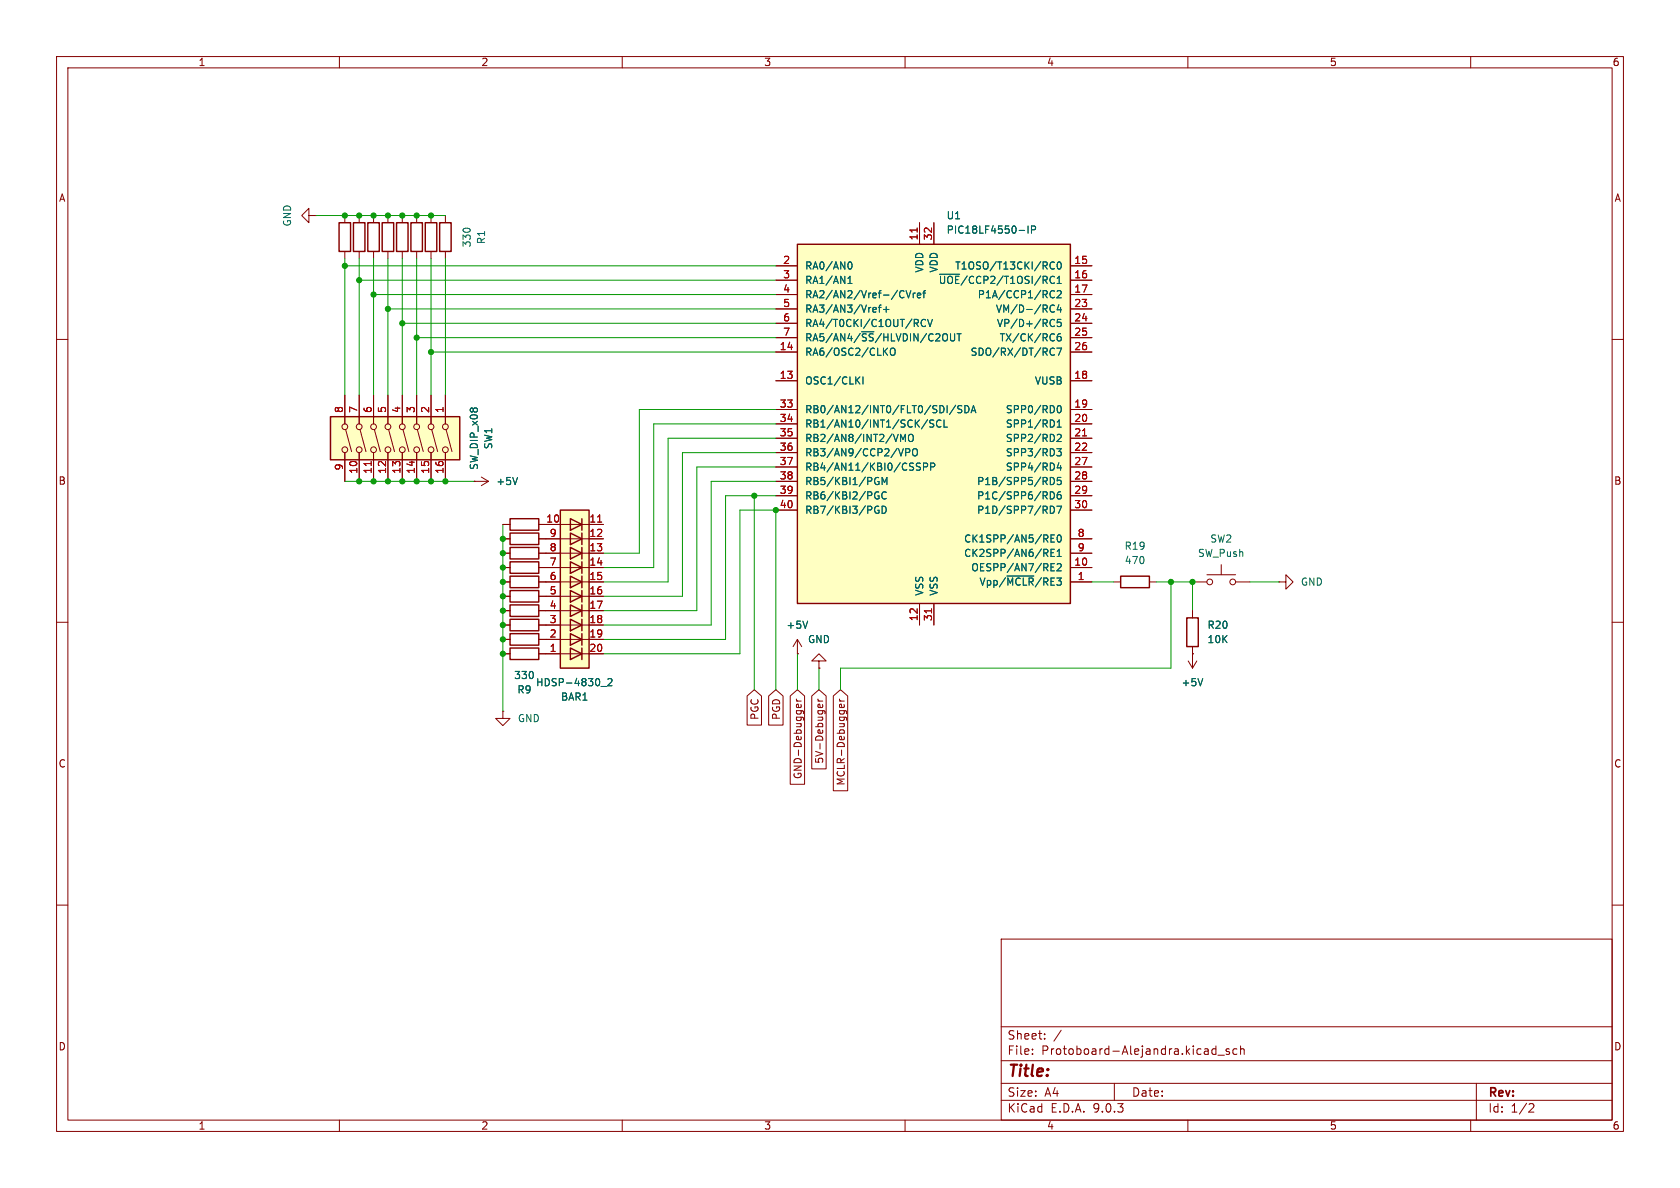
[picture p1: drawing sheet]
<svg xmlns="http://www.w3.org/2000/svg" width="297mm" height="210mm" viewBox="0 0 297 210" stroke-linecap="round" stroke-linejoin="round" font-family="sans-serif">
<g fill="none" stroke="#840000" stroke-width=".18">
<path d="M10 10h277v190h-277zM12 12h273v186h-273zM60 10v2M110 10v2M160 10v2M210 10v2M260 10v2M10 60h2M285 60h2M10 110h2M88.9 115.6h1.3M95.2 115.6h1.3"/>
<path d="M226.1 102.9h1.2v-1.3l1.3 1.3-1.3 1.2v-1.2M226.1 102.9h.1M285 110h2M88.9 125.7v1.3h-1.3l1.3 1.3 1.3-1.3h-1.3M88.9 125.7h.1M10 160h2M177 166h108v32h-108zM285 160h2M60 198v2M110 198v2M160 198v2M177 194.5h108"/>
<path d="M177 191.5h108M177 187.5h108M177 181.5h108M182.5 186.3v.1M182.5 185.5v.1M184.7 183.6v.1M184.7 182.8v.1M187.6 182.1l-1.3 2M197 191.5v3M210 198v2M214.4 186.3h.6M214.4 185.5h.6"/>
<path d="M215 184.9v1.5M215.3 186.5h1.2M217.3 185.5l-.3-.1-.3 .2 .1 .2 .5 .2v.3h-.6M218.7 185.5l-.5-.1-.2 .3v.4l.1 .2h.6M219.3 185.5l.2-.1 .4 .1 .1 .9M219.3 184.9v1.5M260 198v2M261 191.5v6.5M270.5 195.1l.5 .1 .2 .3-1 1.1h1"/>
</g>
<path d="M90.2 114.6h5v2h-5z" fill="none" stroke="#840000" stroke-width=".25"/>
<path d="M58.4 73.7h22.9v7.6h-22.9z" fill="#ffffc2"/>
<g fill="none" stroke="#840000" stroke-width=".18">
<path d="M61 69.9v5M61.1 75.9l1.1 3.9M63.5 69.9v5M63.7 75.9l1 3.9M66 69.9v5M66.2 75.9l1 3.9M68.6 69.9v5M68.7 75.9l1 3.9M71.1 69.9v5M71.2 75.9l1.1 3.9M73.7 69.9v5M73.8 75.9l1 3.9"/>
<path d="M76.2 69.9v5M76.3 75.9l1.1 3.9M78.7 69.9v5M78.9 75.9l1 3.9M61 80v5.1M63.5 80v5.1M66 80v5.1M68.6 80v5.1M71.1 80v5.1M73.7 80v5.1M76.2 80v5.1M78.7 80v5.1"/>
<circle cx="61" cy="75.4" r=".51"/>
<circle cx="61" cy="79.5" r=".51"/>
<circle cx="63.5" cy="75.4" r=".51"/>
<circle cx="63.5" cy="79.5" r=".51"/>
<circle cx="66" cy="75.4" r=".51"/>
<circle cx="66" cy="79.5" r=".51"/>
<circle cx="68.6" cy="75.4" r=".51"/>
<circle cx="68.6" cy="79.5" r=".51"/>
<circle cx="71.1" cy="75.4" r=".51"/>
<circle cx="71.1" cy="79.5" r=".51"/>
<circle cx="73.7" cy="75.4" r=".51"/>
<circle cx="73.7" cy="79.5" r=".51"/>
<circle cx="76.2" cy="79.5" r=".51"/>
<circle cx="76.2" cy="75.4" r=".51"/>
<circle cx="78.7" cy="75.4" r=".51"/>
<circle cx="78.7" cy="79.5" r=".51"/>
</g>
<path d="M58.4 73.7h22.9v7.6h-22.9z" fill="none" stroke="#840000" stroke-width=".25"/>
<path d="M65.6 81.6v.7" fill="none" stroke="#a90000" stroke-width=".18"/>
<path d="M99.1 90.2h5v27.9h-5z" fill="#ffffc2"/>
<g fill="none" stroke="#840000" stroke-width=".25">
<path d="M90.2 94.2h5v2.1h-5zM90.2 99.3h5v2h-5zM99.1 90.2h5v27.9h-5zM100.8 99.3l2.1 1-2.1 1zM100.8 96.8l2.1 1-2.1 1zM100.8 94.2l2.1 1.1-2.1 1zM100.8 91.7l2.1 1-2.1 1zM102.9 91.7v2M102.9 94.2v2.1M102.9 96.8v2M102.9 99.3v2M90.2 112h5v2h-5z"/>
<path d="M90.2 106.9h5v2.1h-5zM90.2 109.5h5v2h-5zM90.2 101.9h5v2h-5zM90.2 104.4h5v2h-5zM100.8 114.6l2.1 1-2.1 1zM100.8 112l2.1 1-2.1 1zM100.8 109.5l2.1 1-2.1 1zM100.8 106.9l2.1 1.1-2.1 1zM100.8 104.4l2.1 1-2.1 1zM100.8 101.9l2.1 1-2.1 1zM102.9 101.9v2M102.9 104.4v2"/>
<path d="M102.9 106.9v2.1M102.9 109.5v2M102.9 112v2M102.9 114.6v2M209.8 109.2h2v5.1h-2z"/>
</g>
<g fill="none" stroke="#840000" stroke-width=".18">
<path d="M83.8 85.1h.1M83.8 85.1h2.6M85.1 84.3l1.3 .8M86.4 85.1l-1.3 .8M88.9 95.3h1.3M95.2 95.3h11.5M96.5 97.8h10.2M96.5 92.7h10.2M215.9 99.8v1.8M88.9 113h1.3M88.9 110.5h1.3M88.9 105.4h1.3"/>
<path d="M88.9 100.3h1.3M88.9 108h1.3M88.9 102.9h1.3M95.2 113h11.5M95.2 110.5h11.5M95.2 105.4h11.5M95.2 100.3h11.5M95.2 108h11.5M95.2 102.9h11.5M96.5 115.6h10.2M144.8 116.8h1.2l-1.2-1.2-1.3 1.2h1.3v1.3M144.8 118.1h.1"/>
<path d="M210.1 116.8l.7 1.3M210.8 115.6h.1M210.8 102.9h2.6M210.8 108v1.2M210.8 114.3v3.8M211.6 116.8l-.8 1.3M213.4 101.6h5M218.4 102.9h2.6"/>
<circle cx="213.9" cy="102.9" r=".51"/>
<circle cx="217.9" cy="102.9" r=".51"/>
</g>
<path d="M105.7 92.3h.7" fill="none" stroke="#a90000" stroke-width=".18"/>
<path d="M91.5 84.4l-.4 1.3M212.6 120l-.4 1.2M106.3 121.4h.9M107.5 120.1l.4-.1 .3 .3-.8 .9h.8" fill="none" stroke="#006464" stroke-width=".18"/>
<path d="M141 43.2h48.2v63.5h-48.2z" fill="#ffffc2"/>
<path d="M59.9 39.4h2.1v5.1h-2.1zM62.5 39.4h2v5.1h-2zM65 39.4h2.1v5.1h-2.1zM67.6 39.4h2v5.1h-2zM70.1 39.4h2v5.1h-2zM72.6 39.4h2.1v5.1h-2.1zM75.2 39.4h2v5.1h-2zM77.7 39.4h2.1v5.1h-2.1zM141 43.2h48.2v63.5h-48.2zM90.2 91.7h5v2h-5zM90.2 96.8h5v2h-5zM198.1 101.9h5.1v2h-5.1z" fill="none" stroke="#840000" stroke-width=".25"/>
<g fill="none" stroke="#840000" stroke-width=".18">
<path d="M54.6 38.1v-1.3l-1.3 1.3 1.3 1.3v-1.3h1.3M55.9 38.1h.1M61 38.1v1.3M63.5 38.1v1.3M66 38.1v1.3M68.6 38.1v1.3M71.1 38.1v1.3M73.7 38.1v1.3M76.2 38.1v1.3M78.7 38.1v1.3M162.6 39.4v3.8M165.1 39.4v3.8"/>
<path d="M61 44.5v1.2M63.5 44.5v1.2M66 44.5v1.2M68.6 44.5v1.2M71.1 44.5v1.2M73.7 44.5v1.2M76.2 44.5v1.2M78.7 44.5v1.2M137.2 47h3.8M137.2 49.5h3.8M137.2 52.1h3.8M137.2 54.6h3.8"/>
<path d="M137.2 57.2h3.8M137.2 59.7h3.8M189.2 47h3.8M189.2 49.5h3.8M189.2 52.1h3.8M189.2 54.6h3.8M189.2 57.2h3.8M189.2 59.7h3.8M61 69.9v5M63.5 69.9v5M66 69.9v5M68.6 69.9v5"/>
<path d="M71.1 69.9v5M73.7 69.9v5M76.2 69.9v5M78.7 69.9v5M137.2 62.2h3.8M137.2 67.3h3.8M137.2 72.4h3.8M137.2 74.9h3.8M137.2 77.5h3.8M189.2 62.2h3.8M189.2 67.3h3.8M189.2 72.4h3.8"/>
<path d="M189.2 74.9h3.8M189.2 77.5h3.8M61 80v5.1M63.5 80v5.1M66 80v5.1M68.6 80v5.1M71.1 80v5.1M73.7 80v5.1M76.2 80v5.1M78.7 80v5.1M83.8 85.1h.1M88.9 95.3h1.3"/>
<path d="M88.9 97.8h1.3M88.9 92.7h1.3M95.2 95.3h3.9M95.2 97.8h3.9M95.2 92.7h3.9M104.1 95.3h2.6M104.1 97.8h2.6M104.1 92.7h2.6M137.2 80h3.8M137.2 82.6h3.8M137.2 85.1h3.8M137.2 87.6h3.8"/>
<path d="M137.2 90.2h3.8M189.2 80h3.8M189.2 82.6h3.8M189.2 85.1h3.8M189.2 87.6h3.8M189.2 90.2h3.8M189.2 95.3h3.8M189.2 97.8h3.8M88.9 100.3h1.3M88.9 102.9h1.3M88.9 105.4h1.3M88.9 110.5h1.3"/>
<path d="M88.9 108h1.3M88.9 113h1.3M88.9 115.6h1.3M95.2 100.3h3.9M95.2 102.9h3.9M95.2 105.4h3.9M95.2 110.5h3.9M95.2 108h3.9M95.2 113h3.9M95.2 115.6h3.9M104.1 100.3h2.6M104.1 102.9h2.6"/>
<path d="M104.1 105.4h2.6M104.1 110.5h2.6M104.1 108h2.6M104.1 113h2.6M104.1 115.6h2.6M141 115.6h.1M141 113l-.8 1.3M141 113l.7 1.3M141 113v2.6M144.8 118.1h.1M162.6 106.7v3.8M165.1 106.7v3.8"/>
<path d="M189.2 100.3h3.8M189.2 102.9h3.8M196.8 102.9h1.3M203.2 102.9h1.3M210.8 115.6h.1M210.8 108v1.2M210.8 114.3v1.3M132.1 123l1.2-1.1 1.3 1.1v5.2h-2.5zM135.9 123l1.3-1.1 1.2 1.1v5.2h-2.5zM139.7 123l1.3-1.1 1.2 1.1v15.6h-2.5zM140.8 123.6l.2 .3M140.8 123.9h.8"/>
<path d="M140.9 125l-.1-.3 .3-.2 .1 .6M141.6 124.5v.5M143.5 123l1.3-1.1 1.3 1.1v12.9h-2.6zM144.6 123.9h.9M144.6 123.6l.2 .3M144.7 125l-.1-.3 .3-.2 .1 .6M145.4 124.5v.5M147.3 123l1.3-1.1 1.3 1.1v16.8h-2.6zM148.4 123.9h.9M148.4 123.6l.3 .3M148.5 125l-.1-.3 .3-.2 .1 .6M149.2 124.5v.5"/>
</g>
<g fill="none" stroke="#006464" stroke-width=".18">
<path d="M181.7 39.9v1.3M149.9 50.1h.7M149.9 49.2l.4-.4v1.3M150.1 46.4l.1-.1a.68 .68 0 0 1 .4 .6 .68 .68 0 0 1-.4 .7l-.1-.1M155.3 54.3h.5M155.8 53.9l-.3 .2v1.1M156.2 54.7h1M156.7 54.2v1M159.5 51.4l.3 .1M159.8 52.5l-.3 .1M160.2 51.4l.4 1.2 .4-1.2M161.5 51.8v.8"/>
<path d="M161.8 51.8l-.3 .2M162.2 52.2l.6-.1-.1-.2-.3-.1-.2 .2v.6h.5M163.1 51.8h.5M163.6 56.6a.6 .6 0 0 0-.8 .4 .6 .6 0 0 0 .6 .7l.2-.1M163.6 51.4l-.3 .2v1M164 56.5l.4 1.2 .4-1.2M166.1 48.5h3.6M168.8 59l-.1 1.1M169.2 59h.7M169.6 59v1.3M180.2 40.7h.9M182.4 40.6h.6l.1-.2-.1-.3-.6-.2v1.3"/>
<path d="M185.7 47.4l.3 .2 .4-.2M185.9 51.4h.3l.2 .1M185.9 56.5h.3l.2 .1M186.4 46.4l-.4-.1-.3 .2M186.4 52.5l-.2 .1h-.3M186.4 54a.6 .6 0 0 0-.8 .5 .6 .6 0 0 0 .6 .7l.2-.1M186.4 57.6l-.2 .1h-.3M186.9 50.1h.7M186.9 51.5l.5-.1 .2 .3-.8 .9h.8M187 46.4l.2-.1a.68 .68 0 0 1 .4 .6 .68 .68 0 0 1-.4 .7l-.2-.2-.1-.3zM187 49.1l.3-.3v1.3M187.2 53.9l-.3 .9h.8"/>
<path d="M187.5 59l-.4 .1a.86 .86 0 0 0 0 1.2l.5-.2v-.4l-.2-.2h-.4l-.1 .2M187.5 54.3v.9M187.6 56.5h-.6l-.1 .6 .2-.2 .4 .1 .1 .2v.4l-.2 .1-.5-.1M151.5 67.2l.5 .7M152 66.6l-.7 .7M152.6 66.6v1.3M156.4 62.1l.5 .7M156.9 61.5l-.7 .8M157.5 61.7l.2-.2a.43 .43 0 0 1 .5 .5v.4a.42 .42 0 0 1-.4 .4 .42 .42 0 0 1-.4-.4zM159.2 78v-1.2l.4 .9 .5-.9v1.2M159.7 79.3l-.4 1.3M160.1 80l.6-.1 .1-.2v-.3l-.7-.1v1.3"/>
<path d="M160.7 77l.2-.2a.43 .43 0 0 1 .6 .4v.4a.42 .42 0 0 1-.5 .5 .42 .42 0 0 1-.4-.5zM161.4 79.5l.2-.2a.43 .43 0 0 1 .6 .4v.5a.42 .42 0 0 1-.4 .4 .42 .42 0 0 1-.5-.4zM164 74.2l-1.1 1.6M165.1 74.3l-.5-.1-.2 .2v.3l.6 .3 .1 .3-.3 .2-.4-.1M166.3 74.4a.6 .6 0 0 0-.8 .4 .6 .6 0 0 0 .6 .7l.2-.1M166.9 74.2v1.3h.6M168.9 71.6l-1 1.7M170 71.8l-.4-.1-.2 .1v.4l.5 .2 .1 .3-.2 .3-.5-.1M170.6 71.7a.64 .64 0 0 1 .7 .6 .64 .64 0 0 1-.7 .7zM171.7 73l.4-1.3 .4 1.3M171.8 72.6h.6M185.7 62.5l.3 .3 .4-.1"/>
<path d="M186.4 61.7l-.4-.2-.3 .3M186.8 61.5h.9l-.6 1.3M186.8 79.3h.8l-.4 .5 .4 .1v.6l-.2 .1-.6-.1M186.9 75.5h.7M186.9 76.9l.5-.1 .2 .3-.8 .9h.8M186.9 74.6l.4-.4v1.3M187 71.8l.2-.1a.68 .68 0 0 1 .4 .6 .68 .68 0 0 1-.4 .7l-.2-.2-.1-.3zM91.5 84.4l-.4 1.3M154.9 84.5h.4M154.9 87h.4M154.9 89.5h.4M155.2 85.1h.2v.4l-.2 .2-.3-.1"/>
<path d="M155.2 87.7h.2v.4l-.2 .1-.3-.1M155.2 90.2h.2v.4l-.2 .1h-.3M155.9 89.5a.64 .64 0 0 1 .8 .6 .64 .64 0 0 1-.8 .6zM155.9 85.7v-1.3l.5 .9 .4-.9v1.3M156.7 87.1a.6 .6 0 0 0-.9 .4 .6 .6 0 0 0 .6 .7l.3-.1M162.7 81.9h-.5l-.1 .1v.3l.5 .3 .1 .3-.2 .2h-.5M163.3 82.5h.6l.1-.2-.1-.3-.6-.1v1.2M164.5 82.5h.6l.2-.2-.1-.3-.7-.1v1.2M185.7 84.4a.64 .64 0 0 1 .7 .6 .64 .64 0 0 1-.7 .7zM185.7 86.9a.64 .64 0 0 1 .7 .7 .64 .64 0 0 1-.7 .6zM185.7 89.5a.64 .64 0 0 1 .7 .6 .64 .64 0 0 1-.7 .6M185.8 95.2h.4"/>
<path d="M185.8 97.7h.4M185.8 99.6h.6M186.4 94.6h-.6v1.2h.6M186.4 97.1h-.6v1.3h.6M186.8 89.5h.9l-.6 1.2M186.9 99.8l.5-.2 .2 .4-.8 .9h.8M186.9 97.5l.4-.4v1.3M186.9 98.4h.7M187 94.7l.2-.1a.68 .68 0 0 1 .4 .6 .68 .68 0 0 1-.4 .6l-.2-.1-.1-.4zM187.2 81.8l-.3 .9h.8M187.5 86.9l-.4 .1a.86 .86 0 0 0 0 1.2l.5-.1v-.4l-.2-.3-.4 .1-.1 .2M187.5 82.3v.8"/>
<path d="M187.6 84.4h-.6l-.1 .6 .2-.1h.4l.1 .2v.4l-.2 .2-.5-.2M142.8 109.8l-.4 1.3M178 101.8h4.8M185.8 100.2h.4M185.8 100.9h.6M212.6 120l-.4 1.2M106.3 121.4h.9M107.5 120.1l.4-.1 .3 .3-.8 .9h.8"/>
</g>
<path d="M162.1 40.3v.7M191.4 77.1h.7M65.6 81.6v.7M105.7 92.3h.7M164.7 107.6v.7" fill="none" stroke="#a90000" stroke-width=".18"/>
<g fill="none" stroke="#009600" stroke-width=".18">
<path d="M55.9 38.1h22.8M61 45.7v24.2M61 47h76.2M63.5 45.7v24.2M63.5 49.5h73.7M66 45.7v24.2M66 52.1h71.2M68.6 45.7v24.2M68.6 54.6h68.6M71.1 45.7v24.2M71.1 57.2h66.1M73.7 45.7v24.2"/>
<path d="M73.7 59.7h63.5M76.2 45.7v24.2M78.7 45.7v24.2M76.2 62.2h61M137.2 74.9h-21.6v25.4h-8.9M137.2 72.4h-24.2v25.4h-6.3M137.2 77.5h-19.1v25.4h-11.4M61 85.1h22.8M88.9 92.7v33M133.3 87.6v34.3M137.2 87.6h-8.9v25.4h-21.6M137.2 85.1h-11.5v25.4h-19"/>
<path d="M137.2 80h-16.6v25.4h-13.9M137.2 82.6h-14v25.4h-16.5M106.7 115.6h24.1v-25.4h6.4v31.7M141 115.6v6.3M144.8 118.1v3.8M193 102.9h3.8M204.5 102.9h6.3v5.1M207 102.9v15.2h-58.4v3.8M221 102.9h5.1"/>
</g>
<g fill="#009600" stroke="#009600" stroke-width=".18">
<circle cx="73.7" cy="38.1" r=".46"/>
<circle cx="76.2" cy="38.1" r=".46"/>
<circle cx="71.1" cy="38.1" r=".46"/>
<circle cx="68.6" cy="38.1" r=".46"/>
<circle cx="61" cy="38.1" r=".46"/>
<circle cx="63.5" cy="38.1" r=".46"/>
<circle cx="66" cy="38.1" r=".46"/>
<circle cx="76.2" cy="62.2" r=".46"/>
<circle cx="61" cy="47" r=".46"/>
<circle cx="63.5" cy="49.5" r=".46"/>
<circle cx="66" cy="52.1" r=".46"/>
<circle cx="68.6" cy="54.6" r=".46"/>
<circle cx="71.1" cy="57.2" r=".46"/>
<circle cx="73.7" cy="59.7" r=".46"/>
<circle cx="66" cy="85.1" r=".46"/>
<circle cx="71.1" cy="85.1" r=".46"/>
<circle cx="68.6" cy="85.1" r=".46"/>
<circle cx="63.5" cy="85.1" r=".46"/>
<circle cx="73.7" cy="85.1" r=".46"/>
<circle cx="78.7" cy="85.1" r=".46"/>
<circle cx="76.2" cy="85.1" r=".46"/>
<circle cx="210.8" cy="102.9" r=".46"/>
<circle cx="137.2" cy="90.2" r=".46"/>
<circle cx="207" cy="102.9" r=".46"/>
<circle cx="88.9" cy="113" r=".46"/>
<circle cx="88.9" cy="110.5" r=".46"/>
<circle cx="88.9" cy="108" r=".46"/>
<circle cx="88.9" cy="105.4" r=".46"/>
<circle cx="88.9" cy="97.8" r=".46"/>
<circle cx="88.9" cy="100.3" r=".46"/>
<circle cx="88.9" cy="102.9" r=".46"/>
<circle cx="88.9" cy="95.3" r=".46"/>
<circle cx="88.9" cy="115.6" r=".46"/>
<circle cx="133.3" cy="87.6" r=".46"/>
</g>
<text font-size="2.8" fill="#840000" x="178" y="190.9">Title:</text>
<g font-size="2.1" fill="#840000">
<text x="178" y="184">Sheet:</text>
<text x="178" y="186.7">File:</text>
<text x="184.1" y="186.7">Protoboard-Alejandra.kicad_sch</text>
<text x="178" y="196.9">KiCad</text>
<text x="178" y="194.1">Size:</text>
<text x="184.7" y="194.1">A4</text>
<text x="185.7" y="196.9">E.D.A.</text>
<text x="193.3" y="196.9">9.0.3</text>
<text x="200" y="194.1">Date:</text>
<text x="263" y="194.3">Rev:</text>
<text x="263" y="196.9">Id:</text>
<text x="267.1" y="196.9">1/2</text>
</g>
<g font-size="1.8" fill="#840000">
<text x="35" y="11.9">1</text>
<text x="85" y="11.9">2</text>
<text x="135" y="11.9">3</text>
<text x="185" y="11.9">4</text>
<text x="235" y="11.9">5</text>
<text x="285" y="11.9">6</text>
<text x="10.3" y="35.9">A</text>
<text x="285.3" y="35.9">A</text>
<text x="10.3" y="85.9">B</text>
<text x="285.3" y="85.9">B</text>
<text x="134.3" y="127.4" transform="rotate(-90 134.3 127.4)">PGC</text>
<text x="138.1" y="127.4" transform="rotate(-90 138.1 127.4)">PGD</text>
<text x="10.3" y="135.9">C</text>
<text x="141.9" y="137.8" transform="rotate(-90 141.9 137.8)">GND-Debugger</text>
<text x="145.7" y="135.1" transform="rotate(-90 145.7 135.1)">5V-Debuger</text>
<text x="285.3" y="135.9">C</text>
<text x="149.5" y="139" transform="rotate(-90 149.5 139)">MCLR-Debugger</text>
<text x="10.3" y="185.9">D</text>
<text x="285.3" y="185.9">D</text>
<text x="35" y="199.9">1</text>
<text x="85" y="199.9">2</text>
<text x="135" y="199.9">3</text>
<text x="185" y="199.9">4</text>
<text x="235" y="199.9">5</text>
<text x="285" y="199.9">6</text>
</g>
<g font-size="1.8" fill="#006464">
<text x="51.7" y="40.1" transform="rotate(-90 51.7 40.1)">GND</text>
<text x="167.3" y="41.5">PIC18LF4550-IP</text>
<text x="167.3" y="39">U1</text>
<text x="83.4" y="43.8" transform="rotate(-90 83.4 43.8)">330</text>
<text x="86" y="43.3" transform="rotate(-90 86 43.3)">R1</text>
<text x="142.2" y="47.9">RA0/AN0</text>
<text x="168.8" y="47.9">T1OSO/T13CKI/RC0</text>
<text x="142.2" y="50.4">RA1/AN1</text>
<text x="142.2" y="52.9">RA2/AN2/Vref-/CVref</text>
<text x="163.4" y="48.3" transform="rotate(-90 163.4 48.3)">VDD</text>
<text x="165.9" y="50.4">~{UOE}/CCP2/T1OSI/RC1</text>
<text x="166" y="48.3" transform="rotate(-90 166 48.3)">VDD</text>
<text x="172.8" y="52.9">P1A/CCP1/RC2</text>
<text x="142.2" y="55.5">RA3/AN3/Vref+</text>
<text x="142.2" y="58">RA4/T0CKI/C1OUT/RCV</text>
<text x="176" y="55.5">VM/D-/RC4</text>
<text x="176.1" y="58">VP/D+/RC5</text>
<text x="142.2" y="60.6">RA5/AN4/~{SS}/HLVDIN/C2OUT</text>
<text x="142.2" y="63.1">RA6/OSC2/CLKO</text>
<text x="171.5" y="63.1">SDO/RX/DT/RC7</text>
<text x="176.6" y="60.6">TX/CK/RC6</text>
<text x="142.2" y="68.2">OSC1/CLKI</text>
<text x="182.9" y="68.2">VUSB</text>
<text x="142.2" y="73.3">RB0/AN12/INT0/FLT0/SDI/SDA</text>
<text x="142.2" y="75.8">RB1/AN10/INT1/SCK/SCL</text>
<text x="177.7" y="73.3">SPP0/RD0</text>
<text x="177.7" y="75.8">SPP1/RD1</text>
<text x="84.7" y="83.2" transform="rotate(-90 84.7 83.2)">SW_DIP_x08</text>
<text x="87.2" y="79.5" transform="rotate(-90 87.2 79.5)">SW1</text>
<text x="142.2" y="78.3">RB2/AN8/INT2/VMO</text>
<text x="142.2" y="80.9">RB3/AN9/CCP2/VPO</text>
<text x="142.2" y="83.4">RB4/AN11/KBI0/CSSPP</text>
<text x="177.7" y="78.3">SPP2/RD2</text>
<text x="177.7" y="80.9">SPP3/RD3</text>
<text x="177.7" y="83.4">SPP4/RD4</text>
<text x="87.6" y="86">+5V</text>
<text x="142.2" y="86">RB5/KBI1/PGM</text>
<text x="142.2" y="88.5">RB6/KBI2/PGC</text>
<text x="172.6" y="86">P1B/SPP5/RD5</text>
<text x="172.6" y="88.5">P1C/SPP6/RD6</text>
<text x="142.2" y="91">RB7/KBI3/PGD</text>
<text x="172.6" y="91">P1D/SPP7/RD7</text>
<text x="170.3" y="96.1">CK1SPP/AN5/RE0</text>
<text x="170.3" y="98.7">CK2SPP/AN6/RE1</text>
<text x="171.6" y="101.2">OESPP/AN7/RE2</text>
<text x="198.7" y="97.4">R19</text>
<text x="198.7" y="99.9">470</text>
<text x="211.7" y="98.7">SW_Push</text>
<text x="213.9" y="96.1">SW2</text>
<text x="163.4" y="105.4" transform="rotate(-90 163.4 105.4)">VSS</text>
<text x="166" y="105.4" transform="rotate(-90 166 105.4)">VSS</text>
<text x="173.1" y="103.7">Vpp/~{MCLR}/RE3</text>
<text x="229.9" y="103.7">GND</text>
<text x="138.9" y="111.4">+5V</text>
<text x="142.7" y="113.9">GND</text>
<text x="213.4" y="111.4">R20</text>
<text x="213.4" y="113.9">10K</text>
<text x="90.8" y="120.2">330</text>
<text x="91.4" y="122.8">R9</text>
<text x="94.7" y="121.5">HDSP-4830_2</text>
<text x="99.1" y="124.1">BAR1</text>
<text x="208.8" y="121.5">+5V</text>
<text x="91.4" y="127.9">GND</text>
</g>
<g font-size="1.8" fill="#a90000">
<text x="138.4" y="46.7">2</text>
<text x="162.3" y="42.6" transform="rotate(-90 162.3 42.6)">11</text>
<text x="164.8" y="42.6" transform="rotate(-90 164.8 42.6)">32</text>
<text x="189.8" y="46.7">15</text>
<text x="138.4" y="49.3">3</text>
<text x="138.4" y="51.8">4</text>
<text x="189.8" y="49.3">16</text>
<text x="189.8" y="51.8">17</text>
<text x="138.4" y="54.4">5</text>
<text x="138.4" y="56.9">6</text>
<text x="138.4" y="59.4">7</text>
<text x="189.8" y="54.4">23</text>
<text x="189.8" y="56.9">24</text>
<text x="189.8" y="59.4">25</text>
<text x="137.8" y="62">14</text>
<text x="189.8" y="62">26</text>
<text x="137.8" y="67.1">13</text>
<text x="189.8" y="67.1">18</text>
<text x="60.7" y="73.1" transform="rotate(-90 60.7 73.1)">8</text>
<text x="63.2" y="73.1" transform="rotate(-90 63.2 73.1)">7</text>
<text x="65.8" y="73.1" transform="rotate(-90 65.8 73.1)">6</text>
<text x="68.3" y="73.1" transform="rotate(-90 68.3 73.1)">5</text>
<text x="70.9" y="73.1" transform="rotate(-90 70.9 73.1)">4</text>
<text x="73.4" y="73.1" transform="rotate(-90 73.4 73.1)">3</text>
<text x="75.9" y="73.1" transform="rotate(-90 75.9 73.1)">2</text>
<text x="78.5" y="73.1" transform="rotate(-90 78.5 73.1)">1</text>
<text x="137.8" y="72.1">33</text>
<text x="137.8" y="74.7">34</text>
<text x="137.8" y="77.2">35</text>
<text x="189.8" y="72.1">19</text>
<text x="189.8" y="74.7">20</text>
<text x="189.8" y="77.2">21</text>
<text x="60.7" y="83.3" transform="rotate(-90 60.7 83.3)">9</text>
<text x="63.2" y="83.9" transform="rotate(-90 63.2 83.9)">10</text>
<text x="65.8" y="83.9" transform="rotate(-90 65.8 83.9)">11</text>
<text x="68.3" y="83.9" transform="rotate(-90 68.3 83.9)">12</text>
<text x="70.9" y="83.9" transform="rotate(-90 70.9 83.9)">13</text>
<text x="73.4" y="83.9" transform="rotate(-90 73.4 83.9)">14</text>
<text x="75.9" y="83.9" transform="rotate(-90 75.9 83.9)">15</text>
<text x="78.5" y="83.9" transform="rotate(-90 78.5 83.9)">16</text>
<text x="137.8" y="79.8">36</text>
<text x="137.8" y="82.3">37</text>
<text x="189.8" y="79.8">22</text>
<text x="189.8" y="82.3">27</text>
<text x="137.8" y="84.8">38</text>
<text x="137.8" y="87.4">39</text>
<text x="137.8" y="89.9">40</text>
<text x="189.8" y="84.8">28</text>
<text x="189.8" y="87.4">29</text>
<text x="189.8" y="89.9">30</text>
<text x="96.5" y="92.5">10</text>
<text x="97.1" y="95">9</text>
<text x="104.1" y="95">12</text>
<text x="104.1" y="92.5">11</text>
<text x="190.4" y="95">8</text>
<text x="97.1" y="100.1">7</text>
<text x="97.1" y="97.5">8</text>
<text x="104.1" y="100.1">14</text>
<text x="104.1" y="97.5">13</text>
<text x="189.8" y="100.1">10</text>
<text x="190.4" y="97.5">9</text>
<text x="97.1" y="107.7">4</text>
<text x="97.1" y="105.2">5</text>
<text x="97.1" y="102.6">6</text>
<text x="104.1" y="107.7">17</text>
<text x="104.1" y="105.2">16</text>
<text x="104.1" y="102.6">15</text>
<text x="190.4" y="102.6">1</text>
<text x="97.1" y="112.8">2</text>
<text x="97.1" y="110.2">3</text>
<text x="104.1" y="112.8">19</text>
<text x="104.1" y="110.2">18</text>
<text x="162.3" y="109.9" transform="rotate(-90 162.3 109.9)">12</text>
<text x="164.8" y="109.9" transform="rotate(-90 164.8 109.9)">31</text>
<text x="97.1" y="115.3">1</text>
<text x="104.1" y="115.3">20</text>
</g>
</svg>
